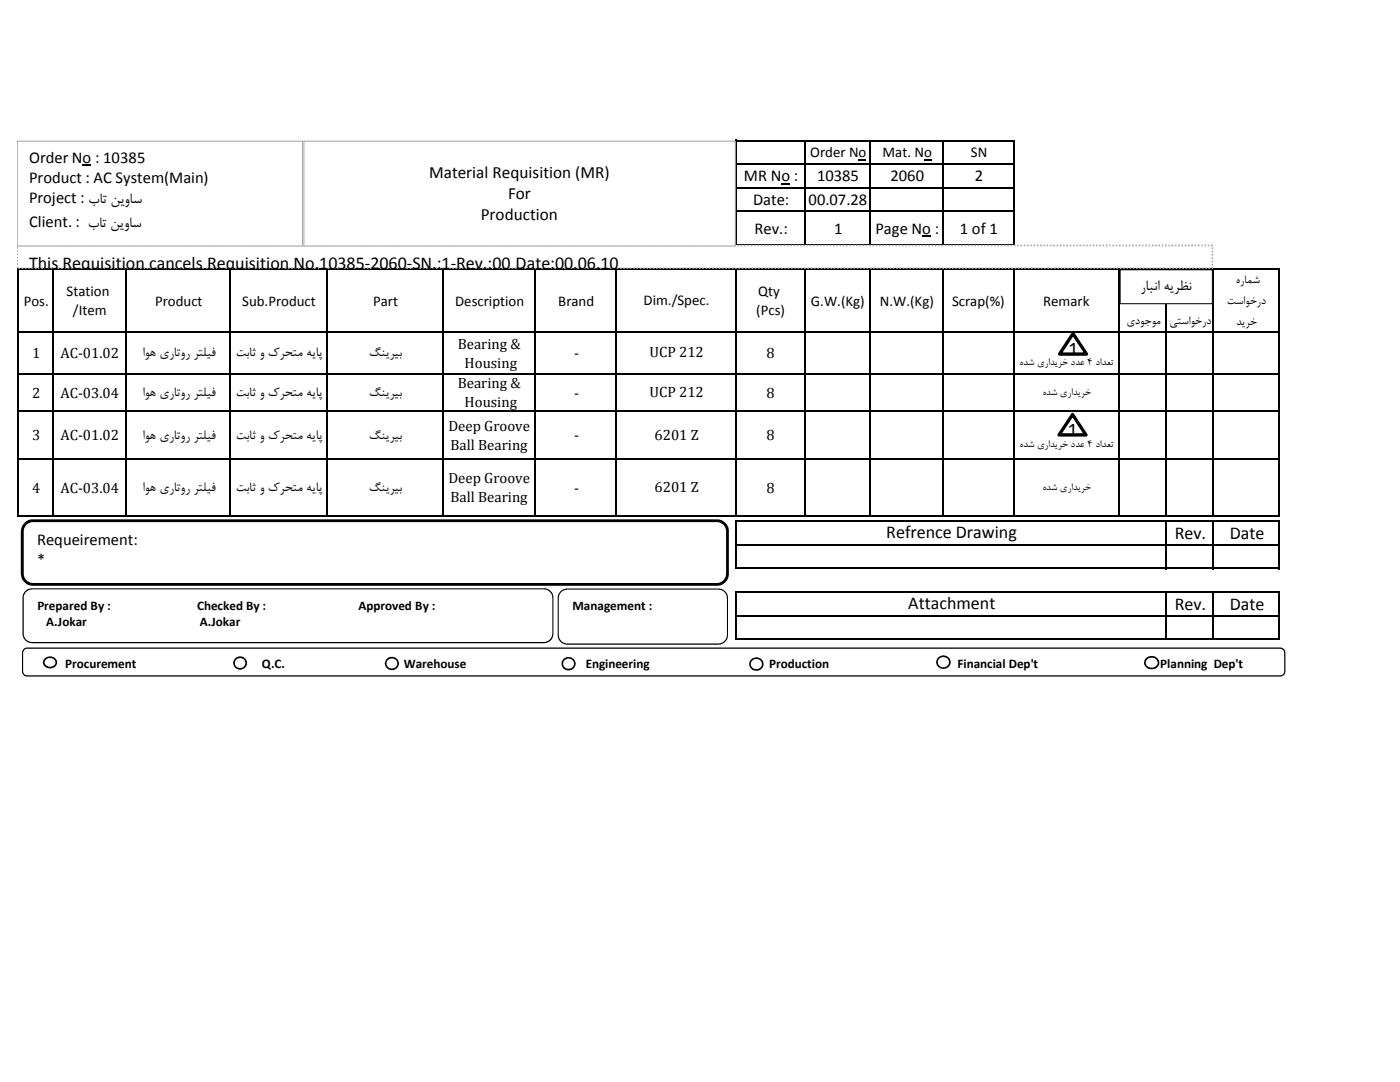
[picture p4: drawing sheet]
<svg xmlns="http://www.w3.org/2000/svg" width="279mm" height="216mm" viewBox="0 0 279 216" stroke-linecap="round" stroke-linejoin="round" font-family="sans-serif">
<path d="M156 36.6h1.7v.2h-1.7zM171.3 31.7h1.6v.3h-1.6zM184.4 31.7h1.6v.3h-1.6zM184.1 47h1.7v.2h-1.7z" fill="#000"/>
<g fill="none" stroke="#000" stroke-width=".3">
<path d="M146.9 27.9v21.2M147 28h55.4M147 32.7h55.4M147 37.4h55.4M160.7 28.2v20.9M173.7 28.2v20.9M188.2 28.2v20.9M202.3 28.2v74.8M3.6 53.5v49.5M3.7 53.7h251.8M10.6 53.8v49.2M25.2 53.8v49.2"/>
<path d="M46 53.8v49.2M65.2 53.8v49.2M88.4 53.8v49.2M106.8 53.8v49.2M123 53.8v49.2M146.9 53.8v49.2M147 42.1h55.4M147 49h55.4M160.7 53.8v49.2M173.7 53.8v49.2M188.2 53.8v49.2M223.4 53.8v49.2"/>
<path d="M232.7 53.8v49.2M242.1 53.8v49.2M255.3 53.8v49.2M3.7 66.3h251.8M3.7 74.5h251.8M3.7 82h251.8M3.7 91.6h251.8M3.7 102.9h251.8M146.9 103.9v9.7M146.9 118v9.7M147 104h108.5M147 108.7h108.5"/>
<path d="M147 113.4h108.5M147 118.1h108.5M232.7 104.2v9.4M232.7 118.3v9.4M242.1 104.2v9.4M242.1 118.3v9.4M255.3 104.2v9.4M255.3 118.3v9.4M147 122.8h108.5M147 127.5h108.5"/>
</g>
<path d="M3.4 49h238.5v4.5h-238.5z" fill="#fff"/>
<path d="M3.4 53.2h.2v.3h-.2zM3.4 52.5h.2v.4h-.2zM3.4 51.9h.2v.3h-.2zM3.4 51.2h.2v.4h-.2zM3.4 50.6h.2v.3h-.2zM3.4 49.9h.2v.3h-.2zM3.4 49.3h.2v.3h-.2zM3.5 48.8h.3v.3h-.3zM4.1 48.8h.4v.3h-.4zM4.8 48.8h.3v.3h-.3zM5.5 48.8h.3v.3h-.3zM6.1 48.8h.3v.3h-.3zM6.8 48.8h.3v.3h-.3zM7.5 48.8h.2v.3h-.2zM8.1 48.8h.3v.3h-.3zM8.8 48.8h.3v.3h-.3zM9.4 48.8h.3v.3h-.3zM10.1 48.8h.3v.3h-.3zM10.7 48.8h.3v.3h-.3zM11.4 48.8h.3v.3h-.3zM12 48.8h.4v.3h-.4zM12.7 48.8h.3v.3h-.3zM13.3 48.8h.4v.3h-.4zM14 48.8h.3v.3h-.3zM14.6 48.8h.4v.3h-.4zM15.3 48.8h.3v.3h-.3zM16 48.8h.3v.3h-.3zM16.6 48.8h.3v.3h-.3zM17.3 48.8h.3v.3h-.3zM17.9 48.8h.3v.3h-.3zM18.6 48.8h.3v.3h-.3zM19.3 48.8h.3v.3h-.3zM19.9 48.8h.3v.3h-.3zM20.6 48.8h.3v.3h-.3zM21.2 48.8h.3v.3h-.3zM21.9 48.8h.3v.3h-.3zM22.5 48.8h.4v.3h-.4zM23.2 48.8h.3v.3h-.3zM23.8 48.8h.4v.3h-.4zM24.5 48.8h.3v.3h-.3zM25.1 48.8h.4v.3h-.4zM25.8 48.8h.3v.3h-.3zM26.5 48.8h.3v.3h-.3zM27.1 48.8h.3v.3h-.3zM27.8 48.8h.3v.3h-.3zM28.4 48.8h.3v.3h-.3zM29.1 48.8h.3v.3h-.3zM29.8 48.8h.3v.3h-.3zM30.4 48.8h.3v.3h-.3zM31.1 48.8h.3v.3h-.3zM31.7 48.8h.3v.3h-.3zM32.4 48.8h.3v.3h-.3zM33 48.8h.4v.3h-.4zM33.7 48.8h.3v.3h-.3zM34.3 48.8h.4v.3h-.4zM35 48.8h.3v.3h-.3zM35.6 48.8h.4v.3h-.4zM36.3 48.8h.3v.3h-.3zM37 48.8h.3v.3h-.3zM37.6 48.8h.3v.3h-.3zM38.3 48.8h.3v.3h-.3zM38.9 48.8h.3v.3h-.3zM39.6 48.8h.3v.3h-.3zM40.3 48.8h.3v.3h-.3zM40.9 48.8h.3v.3h-.3zM41.6 48.8h.3v.3h-.3zM42.2 48.8h.3v.3h-.3zM42.9 48.8h.3v.3h-.3zM43.5 48.8h.4v.3h-.4zM44.2 48.8h.3v.3h-.3zM44.8 48.8h.4v.3h-.4zM45.5 48.8h.3v.3h-.3zM46.1 48.8h.4v.3h-.4zM46.8 48.8h.3v.3h-.3zM47.5 48.8h.3v.3h-.3zM48.1 48.8h.3v.3h-.3zM48.8 48.8h.3v.3h-.3zM49.4 48.8h.3v.3h-.3zM50.1 48.8h.3v.3h-.3zM50.8 48.8h.3v.3h-.3zM51.4 48.8h.3v.3h-.3zM52.1 48.8h.3v.3h-.3zM52.7 48.8h.3v.3h-.3zM53.4 48.8h.3v.3h-.3zM54 48.8h.4v.3h-.4zM54.7 48.8h.3v.3h-.3zM55.3 48.8h.4v.3h-.4zM56 48.8h.3v.3h-.3zM56.6 48.8h.4v.3h-.4zM57.3 48.8h.3v.3h-.3zM58 48.8h.3v.3h-.3zM58.6 48.8h.3v.3h-.3zM59.3 48.8h.3v.3h-.3zM59.9 48.8h.3v.3h-.3zM60.6 48.8h.3v.3h-.3zM61.3 48.8h.3v.3h-.3zM61.9 48.8h.3v.3h-.3zM62.6 48.8h.3v.3h-.3zM63.2 48.8h.3v.3h-.3zM63.9 48.8h.3v.3h-.3zM64.5 48.8h.4v.3h-.4zM65.2 48.8h.3v.3h-.3zM65.8 48.8h.4v.3h-.4zM66.5 48.8h.3v.3h-.3zM67.1 48.8h.4v.3h-.4zM67.8 48.8h.3v.3h-.3zM68.5 48.8h.3v.3h-.3zM69.1 48.8h.3v.3h-.3zM69.8 48.8h.3v.3h-.3zM70.4 48.8h.3v.3h-.3zM71.1 48.8h.3v.3h-.3zM71.8 48.8h.3v.3h-.3zM72.4 48.8h.3v.3h-.3zM73.1 48.8h.3v.3h-.3zM73.7 48.8h.3v.3h-.3zM74.4 48.8h.3v.3h-.3zM75 48.8h.4v.3h-.4zM75.7 48.8h.3v.3h-.3zM76.3 48.8h.4v.3h-.4zM77 48.8h.3v.3h-.3zM77.6 48.8h.4v.3h-.4zM78.3 48.8h.3v.3h-.3zM79 48.8h.3v.3h-.3zM79.6 48.8h.3v.3h-.3zM80.3 48.8h.3v.3h-.3zM80.9 48.8h.3v.3h-.3zM81.6 48.8h.3v.3h-.3zM82.3 48.8h.2v.3h-.2zM82.9 48.8h.3v.3h-.3zM83.6 48.8h.3v.3h-.3zM84.2 48.8h.3v.3h-.3zM84.9 48.8h.3v.3h-.3zM85.5 48.8h.4v.3h-.4zM86.2 48.8h.3v.3h-.3zM86.8 48.8h.4v.3h-.4zM87.5 48.8h.3v.3h-.3zM88.1 48.8h.4v.3h-.4zM88.8 48.8h.3v.3h-.3zM89.5 48.8h.3v.3h-.3zM90.1 48.8h.3v.3h-.3zM90.8 48.8h.3v.3h-.3zM91.4 48.8h.3v.3h-.3zM92.1 48.8h.3v.3h-.3zM92.8 48.8h.2v.3h-.2zM93.4 48.8h.3v.3h-.3zM94.1 48.8h.3v.3h-.3zM94.7 48.8h.3v.3h-.3zM95.4 48.8h.3v.3h-.3zM96 48.8h.4v.3h-.4zM96.7 48.8h.3v.3h-.3zM97.3 48.8h.4v.3h-.4zM98 48.8h.3v.3h-.3zM98.6 48.8h.4v.3h-.4zM99.3 48.8h.3v.3h-.3zM99.9 48.8h.4v.3h-.4zM100.6 48.8h.3v.3h-.3zM101.3 48.8h.3v.3h-.3zM101.9 48.8h.3v.3h-.3zM102.6 48.8h.3v.3h-.3zM103.3 48.8h.2v.3h-.2zM103.9 48.8h.3v.3h-.3zM104.6 48.8h.3v.3h-.3zM105.2 48.8h.3v.3h-.3zM105.9 48.8h.3v.3h-.3zM106.5 48.8h.3v.3h-.3zM107.2 48.8h.3v.3h-.3zM107.8 48.8h.4v.3h-.4zM108.5 48.8h.3v.3h-.3zM109.1 48.8h.4v.3h-.4zM109.8 48.8h.3v.3h-.3zM110.4 48.8h.4v.3h-.4zM111.1 48.8h.3v.3h-.3zM111.8 48.8h.3v.3h-.3zM112.4 48.8h.3v.3h-.3zM113.1 48.8h.3v.3h-.3zM113.7 48.8h.3v.3h-.3zM114.4 48.8h.3v.3h-.3zM115.1 48.8h.3v.3h-.3zM115.7 48.8h.3v.3h-.3zM116.4 48.8h.3v.3h-.3zM117 48.8h.3v.3h-.3zM117.7 48.8h.3v.3h-.3zM118.3 48.8h.4v.3h-.4zM119 48.8h.3v.3h-.3zM119.6 48.8h.4v.3h-.4zM120.3 48.8h.3v.3h-.3zM120.9 48.8h.4v.3h-.4zM121.6 48.8h.3v.3h-.3zM122.3 48.8h.3v.3h-.3zM122.9 48.8h.3v.3h-.3zM123.6 48.8h.3v.3h-.3zM124.2 48.8h.3v.3h-.3zM124.9 48.8h.3v.3h-.3zM125.6 48.8h.3v.3h-.3zM126.2 48.8h.3v.3h-.3zM126.9 48.8h.3v.3h-.3zM127.5 48.8h.3v.3h-.3zM128.2 48.8h.3v.3h-.3zM128.8 48.8h.4v.3h-.4zM129.5 48.8h.3v.3h-.3zM130.1 48.8h.4v.3h-.4zM130.8 48.8h.3v.3h-.3zM131.4 48.8h.4v.3h-.4zM132.1 48.8h.3v.3h-.3zM132.8 48.8h.3v.3h-.3zM133.4 48.8h.3v.3h-.3zM134.1 48.8h.3v.3h-.3zM134.7 48.8h.3v.3h-.3zM135.4 48.8h.3v.3h-.3zM136.1 48.8h.3v.3h-.3zM136.7 48.8h.3v.3h-.3zM137.4 48.8h.3v.3h-.3zM138 48.8h.3v.3h-.3zM138.7 48.8h.3v.3h-.3zM139.3 48.8h.4v.3h-.4zM140 48.8h.3v.3h-.3zM140.6 48.8h.4v.3h-.4zM141.3 48.8h.3v.3h-.3zM141.9 48.8h.4v.3h-.4zM142.6 48.8h.3v.3h-.3zM143.3 48.8h.3v.3h-.3zM143.9 48.8h.3v.3h-.3zM144.6 48.8h.3v.3h-.3zM145.2 48.8h.3v.3h-.3zM145.9 48.8h.3v.3h-.3zM146.6 48.8h.3v.3h-.3zM147.2 48.8h.3v.3h-.3zM147.9 48.8h.3v.3h-.3zM148.5 48.8h.3v.3h-.3zM149.2 48.8h.3v.3h-.3zM149.8 48.8h.4v.3h-.4zM150.5 48.8h.3v.3h-.3zM151.1 48.8h.4v.3h-.4zM151.8 48.8h.3v.3h-.3zM152.4 48.8h.4v.3h-.4zM153.1 48.8h.3v.3h-.3zM153.8 48.8h.3v.3h-.3zM154.4 48.8h.3v.3h-.3zM155.1 48.8h.3v.3h-.3zM155.7 48.8h.3v.3h-.3zM156.4 48.8h.3v.3h-.3zM157.1 48.8h.3v.3h-.3zM157.7 48.8h.3v.3h-.3zM158.4 48.8h.3v.3h-.3zM159 48.8h.3v.3h-.3zM159.7 48.8h.3v.3h-.3zM160.3 48.8h.4v.3h-.4zM161 48.8h.3v.3h-.3zM161.6 48.8h.4v.3h-.4zM162.3 48.8h.3v.3h-.3zM162.9 48.8h.4v.3h-.4zM163.6 48.8h.3v.3h-.3zM164.3 48.8h.3v.3h-.3zM164.9 48.8h.3v.3h-.3zM165.6 48.8h.3v.3h-.3zM166.2 48.8h.3v.3h-.3zM166.9 48.8h.3v.3h-.3zM167.6 48.8h.3v.3h-.3zM168.2 48.8h.3v.3h-.3zM168.9 48.8h.3v.3h-.3zM169.5 48.8h.3v.3h-.3zM170.2 48.8h.3v.3h-.3zM170.8 48.8h.4v.3h-.4zM171.5 48.8h.3v.3h-.3zM172.1 48.8h.4v.3h-.4zM172.8 48.8h.3v.3h-.3zM173.4 48.8h.4v.3h-.4zM174.1 48.8h.3v.3h-.3zM174.8 48.8h.3v.3h-.3zM175.4 48.8h.3v.3h-.3zM176.1 48.8h.3v.3h-.3zM176.7 48.8h.3v.3h-.3zM177.4 48.8h.3v.3h-.3zM178.1 48.8h.3v.3h-.3zM178.7 48.8h.3v.3h-.3zM179.4 48.8h.3v.3h-.3zM180 48.8h.3v.3h-.3zM180.7 48.8h.3v.3h-.3zM181.3 48.8h.4v.3h-.4zM182 48.8h.3v.3h-.3zM182.6 48.8h.4v.3h-.4zM183.3 48.8h.3v.3h-.3zM183.9 48.8h.4v.3h-.4zM184.6 48.8h.3v.3h-.3zM185.3 48.8h.3v.3h-.3zM185.9 48.8h.3v.3h-.3zM186.6 48.8h.3v.3h-.3zM187.2 48.8h.3v.3h-.3zM187.9 48.8h.3v.3h-.3zM188.6 48.8h.2v.3h-.2zM189.2 48.8h.3v.3h-.3zM189.9 48.8h.3v.3h-.3zM190.5 48.8h.3v.3h-.3zM191.2 48.8h.3v.3h-.3zM191.8 48.8h.4v.3h-.4zM192.5 48.8h.3v.3h-.3zM193.1 48.8h.4v.3h-.4zM193.8 48.8h.3v.3h-.3zM194.4 48.8h.4v.3h-.4zM195.1 48.8h.3v.3h-.3zM195.7 48.8h.4v.3h-.4zM196.4 48.8h.3v.3h-.3zM197.1 48.8h.3v.3h-.3zM197.7 48.8h.3v.3h-.3zM198.4 48.8h.3v.3h-.3zM199.1 48.8h.2v.3h-.2zM199.7 48.8h.3v.3h-.3zM200.4 48.8h.3v.3h-.3zM201 48.8h.3v.3h-.3zM201.7 48.8h.3v.3h-.3zM202.3 48.8h.3v.3h-.3zM203 48.8h.3v.3h-.3zM203.6 48.8h.4v.3h-.4zM204.3 48.8h.3v.3h-.3zM204.9 48.8h.4v.3h-.4zM205.6 48.8h.3v.3h-.3zM206.2 48.8h.4v.3h-.4zM206.9 48.8h.3v.3h-.3zM207.6 48.8h.3v.3h-.3zM208.2 48.8h.3v.3h-.3zM208.9 48.8h.3v.3h-.3zM209.5 48.8h.3v.3h-.3zM210.2 48.8h.3v.3h-.3zM210.9 48.8h.3v.3h-.3zM211.5 48.8h.3v.3h-.3zM212.2 48.8h.3v.3h-.3zM212.8 48.8h.3v.3h-.3zM213.5 48.8h.3v.3h-.3zM214.1 48.8h.4v.3h-.4zM214.8 48.8h.3v.3h-.3zM215.4 48.8h.4v.3h-.4zM216.1 48.8h.3v.3h-.3zM216.7 48.8h.4v.3h-.4zM217.4 48.8h.3v.3h-.3zM218.1 48.8h.3v.3h-.3zM218.7 48.8h.3v.3h-.3zM219.4 48.8h.3v.3h-.3zM220 48.8h.3v.3h-.3zM220.7 48.8h.3v.3h-.3zM221.4 48.8h.3v.3h-.3zM222 48.8h.3v.3h-.3zM222.7 48.8h.3v.3h-.3zM223.3 48.8h.3v.3h-.3zM224 48.8h.3v.3h-.3zM224.6 48.8h.4v.3h-.4zM225.3 48.8h.3v.3h-.3zM225.9 48.8h.4v.3h-.4zM226.6 48.8h.3v.3h-.3zM227.2 48.8h.4v.3h-.4zM227.9 48.8h.3v.3h-.3zM228.6 48.8h.3v.3h-.3zM229.2 48.8h.3v.3h-.3zM229.9 48.8h.3v.3h-.3zM230.5 48.8h.3v.3h-.3zM231.2 48.8h.3v.3h-.3zM231.9 48.8h.3v.3h-.3zM232.5 48.8h.3v.3h-.3zM233.2 48.8h.3v.3h-.3zM233.8 48.8h.3v.3h-.3zM234.5 48.8h.3v.3h-.3zM235.1 48.8h.4v.3h-.4zM235.8 48.8h.3v.3h-.3zM236.4 48.8h.4v.3h-.4zM237.1 48.8h.3v.3h-.3zM237.7 48.8h.4v.3h-.4zM238.4 48.8h.3v.3h-.3zM239.1 48.8h.3v.3h-.3zM239.7 48.8h.3v.3h-.3zM240.4 48.8h.3v.3h-.3zM241 48.8h.3v.3h-.3zM241.7 48.8l.4 .1v.2l-.3-.1 .1 .1h-.2zM241.8 49.4h.3v.3h-.3zM241.8 50h.3v.4h-.3zM241.8 50.7h.3v.3h-.3zM241.8 51.4h.3v.3h-.3zM241.8 52h.3v.3h-.3zM241.8 52.7h.3v.3h-.3zM241.8 53.3h.3v.3l-.2 .1v-.3l-.1 .1zM241.2 53.4h.3v.3h-.3zM240.5 53.4h.4v.3h-.4zM239.9 53.4h.3v.3h-.3zM239.2 53.4h.4v.3h-.4zM238.5 53.4h.4v.3h-.4zM237.9 53.4h.4v.3h-.4zM237.2 53.4h.4v.3h-.4zM236.6 53.4h.3v.3h-.3zM235.9 53.4h.4v.3h-.4zM235.3 53.4h.3v.3h-.3zM234.6 53.4h.3v.3h-.3zM234 53.4h.3v.3h-.3zM233.3 53.4h.3v.3h-.3zM232.7 53.4h.3v.3h-.3zM232 53.4h.3v.3h-.3zM231.4 53.4h.3v.3h-.3zM230.7 53.4h.3v.3h-.3zM230 53.4h.4v.3h-.4zM229.4 53.4h.3v.3h-.3zM228.7 53.4h.4v.3h-.4zM228 53.4h.4v.3h-.4zM227.4 53.4h.4v.3h-.4zM226.7 53.4h.4v.3h-.4zM226.1 53.4h.3v.3h-.3zM225.4 53.4h.4v.3h-.4zM224.8 53.4h.3v.3h-.3zM224.1 53.4h.4v.3h-.4zM223.5 53.4h.3v.3h-.3zM222.8 53.4h.3v.3h-.3zM222.2 53.4h.3v.3h-.3zM221.5 53.4h.3v.3h-.3zM220.9 53.4h.3v.3h-.3zM220.2 53.4h.3v.3h-.3zM219.5 53.4h.4v.3h-.4zM218.9 53.4h.3v.3h-.3zM218.2 53.4h.4v.3h-.4zM217.6 53.4h.3v.3h-.3zM216.9 53.4h.4v.3h-.4zM216.2 53.4h.4v.3h-.4zM215.6 53.4h.3v.3h-.3zM214.9 53.4h.4v.3h-.4zM214.3 53.4h.3v.3h-.3zM213.6 53.4h.4v.3h-.4zM213 53.4h.3v.3h-.3zM212.3 53.4h.3v.3h-.3zM211.7 53.4h.3v.3h-.3zM211 53.4h.3v.3h-.3zM210.4 53.4h.3v.3h-.3zM209.7 53.4h.3v.3h-.3zM209 53.4h.4v.3h-.4zM208.4 53.4h.3v.3h-.3zM207.7 53.4h.4v.3h-.4zM207.1 53.4h.3v.3h-.3zM206.4 53.4h.4v.3h-.4zM205.7 53.4h.4v.3h-.4zM205.1 53.4h.3v.3h-.3zM204.4 53.4h.4v.3h-.4zM203.8 53.4h.3v.3h-.3zM203.1 53.4h.4v.3h-.4zM202.5 53.4h.3v.3h-.3zM201.8 53.4h.3v.3h-.3zM201.2 53.4h.3v.3h-.3zM200.5 53.4h.3v.3h-.3zM199.9 53.4h.3v.3h-.3zM199.2 53.4h.3v.3h-.3zM198.5 53.4h.4v.3h-.4zM197.9 53.4h.3v.3h-.3zM197.2 53.4h.4v.3h-.4zM196.6 53.4h.3v.3h-.3zM195.9 53.4h.4v.3h-.4zM195.2 53.4h.4v.3h-.4zM194.6 53.4h.3v.3h-.3zM193.9 53.4h.4v.3h-.4zM193.3 53.4h.3v.3h-.3zM192.6 53.4h.4v.3h-.4zM192 53.4h.3v.3h-.3zM191.3 53.4h.3v.3h-.3zM190.7 53.4h.3v.3h-.3zM190 53.4h.3v.3h-.3zM189.4 53.4h.3v.3h-.3zM188.7 53.4h.3v.3h-.3zM188 53.4h.4v.3h-.4zM187.4 53.4h.3v.3h-.3zM186.7 53.4h.4v.3h-.4zM186.1 53.4h.3v.3h-.3zM185.4 53.4h.4v.3h-.4zM184.7 53.4h.4v.3h-.4zM184.1 53.4h.3v.3h-.3zM183.4 53.4h.4v.3h-.4zM182.8 53.4h.3v.3h-.3zM182.1 53.4h.4v.3h-.4zM181.5 53.4h.3v.3h-.3zM180.8 53.4h.3v.3h-.3zM180.2 53.4h.3v.3h-.3zM179.5 53.4h.3v.3h-.3zM178.9 53.4h.3v.3h-.3zM178.2 53.4h.3v.3h-.3zM177.5 53.4h.4v.3h-.4zM176.9 53.4h.3v.3h-.3zM176.2 53.4h.4v.3h-.4zM175.6 53.4h.3v.3h-.3zM174.9 53.4h.4v.3h-.4zM174.2 53.4h.4v.3h-.4zM173.6 53.4h.3v.3h-.3zM172.9 53.4h.4v.3h-.4zM172.3 53.4h.3v.3h-.3zM171.6 53.4h.4v.3h-.4zM171 53.4h.3v.3h-.3zM170.3 53.4h.3v.3h-.3zM169.7 53.4h.3v.3h-.3zM169 53.4h.3v.3h-.3zM168.4 53.4h.3v.3h-.3zM167.7 53.4h.3v.3h-.3zM167 53.4h.4v.3h-.4zM166.4 53.4h.3v.3h-.3zM165.7 53.4h.4v.3h-.4zM165.1 53.4h.3v.3h-.3zM164.4 53.4h.4v.3h-.4zM163.7 53.4h.4v.3h-.4zM163.1 53.4h.3v.3h-.3zM162.4 53.4h.4v.3h-.4zM161.8 53.4h.3v.3h-.3zM161.1 53.4h.4v.3h-.4zM160.5 53.4h.3v.3h-.3zM159.8 53.4h.3v.3h-.3zM159.2 53.4h.3v.3h-.3zM158.5 53.4h.3v.3h-.3zM157.9 53.4h.3v.3h-.3zM157.2 53.4h.3v.3h-.3zM156.5 53.4h.4v.3h-.4zM155.9 53.4h.3v.3h-.3zM155.2 53.4h.4v.3h-.4zM154.6 53.4h.3v.3h-.3zM153.9 53.4h.4v.3h-.4zM153.2 53.4h.4v.3h-.4zM152.6 53.4h.4v.3h-.4zM151.9 53.4h.4v.3h-.4zM151.3 53.4h.3v.3h-.3zM150.6 53.4h.4v.3h-.4zM150 53.4h.3v.3h-.3zM149.3 53.4h.3v.3h-.3zM148.7 53.4h.3v.3h-.3zM148 53.4h.3v.3h-.3zM147.4 53.4h.3v.3h-.3zM146.7 53.4h.3v.3h-.3zM146 53.4h.4v.3h-.4zM145.4 53.4h.3v.3h-.3zM144.7 53.4h.4v.3h-.4zM144.1 53.4h.3v.3h-.3zM143.4 53.4h.4v.3h-.4zM142.7 53.4h.4v.3h-.4zM142.1 53.4h.4v.3h-.4zM141.4 53.4h.4v.3h-.4zM140.8 53.4h.3v.3h-.3zM140.1 53.4h.4v.3h-.4zM139.5 53.4h.3v.3h-.3zM138.8 53.4h.3v.3h-.3zM138.2 53.4h.3v.3h-.3zM137.5 53.4h.3v.3h-.3zM136.9 53.4h.3v.3h-.3zM136.2 53.4h.3v.3h-.3zM135.6 53.4h.3v.3h-.3zM134.9 53.4h.3v.3h-.3zM134.2 53.4h.4v.3h-.4zM133.6 53.4h.3v.3h-.3zM132.9 53.4h.4v.3h-.4zM132.2 53.4h.4v.3h-.4zM131.6 53.4h.4v.3h-.4zM130.9 53.4h.4v.3h-.4zM130.3 53.4h.3v.3h-.3zM129.6 53.4h.4v.3h-.4zM129 53.4h.3v.3h-.3zM128.3 53.4h.4v.3h-.4zM127.7 53.4h.3v.3h-.3zM127 53.4h.3v.3h-.3zM126.4 53.4h.3v.3h-.3zM125.7 53.4h.3v.3h-.3zM125.1 53.4h.3v.3h-.3zM124.4 53.4h.3v.3h-.3zM123.7 53.4h.4v.3h-.4zM123.1 53.4h.3v.3h-.3zM122.4 53.4h.4v.3h-.4zM121.8 53.4h.3v.3h-.3zM121.1 53.4h.4v.3h-.4zM120.4 53.4h.4v.3h-.4zM119.8 53.4h.3v.3h-.3zM119.1 53.4h.4v.3h-.4zM118.5 53.4h.3v.3h-.3zM117.8 53.4h.4v.3h-.4zM117.2 53.4h.3v.3h-.3zM116.5 53.4h.3v.3h-.3zM115.9 53.4h.3v.3h-.3zM115.2 53.4h.3v.3h-.3zM114.6 53.4h.3v.3h-.3zM113.9 53.4h.3v.3h-.3zM113.2 53.4h.4v.3h-.4zM112.6 53.4h.3v.3h-.3zM111.9 53.4h.4v.3h-.4zM111.3 53.4h.3v.3h-.3zM110.6 53.4h.4v.3h-.4zM109.9 53.4h.4v.3h-.4zM109.3 53.4h.3v.3h-.3zM108.6 53.4h.4v.3h-.4zM108 53.4h.3v.3h-.3zM107.3 53.4h.4v.3h-.4zM106.7 53.4h.3v.3h-.3zM106 53.4h.3v.3h-.3zM105.4 53.4h.3v.3h-.3zM104.7 53.4h.3v.3h-.3zM104.1 53.4h.3v.3h-.3zM103.4 53.4h.3v.3h-.3zM102.7 53.4h.4v.3h-.4zM102.1 53.4h.3v.3h-.3zM101.4 53.4h.4v.3h-.4zM100.8 53.4h.3v.3h-.3zM100.1 53.4h.4v.3h-.4zM99.4 53.4h.4v.3h-.4zM98.8 53.4h.3v.3h-.3zM98.1 53.4h.4v.3h-.4zM97.5 53.4h.3v.3h-.3zM96.8 53.4h.4v.3h-.4zM96.2 53.4h.3v.3h-.3zM95.5 53.4h.3v.3h-.3zM94.9 53.4h.3v.3h-.3zM94.2 53.4h.3v.3h-.3zM93.6 53.4h.3v.3h-.3zM92.9 53.4h.3v.3h-.3zM92.2 53.4h.4v.3h-.4zM91.6 53.4h.3v.3h-.3zM90.9 53.4h.4v.3h-.4zM90.3 53.4h.3v.3h-.3zM89.6 53.4h.4v.3h-.4zM88.9 53.4h.4v.3h-.4zM88.3 53.4h.3v.3h-.3zM87.6 53.4h.4v.3h-.4zM87 53.4h.3v.3h-.3zM86.3 53.4h.4v.3h-.4zM85.7 53.4h.3v.3h-.3zM85 53.4h.3v.3h-.3zM84.4 53.4h.3v.3h-.3zM83.7 53.4h.3v.3h-.3zM83.1 53.4h.3v.3h-.3zM82.4 53.4h.3v.3h-.3zM81.7 53.4h.4v.3h-.4zM81.1 53.4h.3v.3h-.3zM80.4 53.4h.4v.3h-.4zM79.8 53.4h.3v.3h-.3zM79.1 53.4h.4v.3h-.4zM78.4 53.4h.4v.3h-.4zM77.8 53.4h.3v.3h-.3zM77.1 53.4h.4v.3h-.4zM76.5 53.4h.3v.3h-.3zM75.8 53.4h.4v.3h-.4zM75.2 53.4h.3v.3h-.3zM74.5 53.4h.3v.3h-.3zM73.9 53.4h.3v.3h-.3zM73.2 53.4h.3v.3h-.3zM72.6 53.4h.3v.3h-.3zM71.9 53.4h.3v.3h-.3zM71.2 53.4h.4v.3h-.4zM70.6 53.4h.3v.3h-.3zM69.9 53.4h.4v.3h-.4zM69.3 53.4h.3v.3h-.3zM68.6 53.4h.4v.3h-.4zM67.9 53.4h.4v.3h-.4zM67.3 53.4h.3v.3h-.3zM66.6 53.4h.4v.3h-.4zM66 53.4h.3v.3h-.3zM65.3 53.4h.4v.3h-.4zM64.7 53.4h.3v.3h-.3zM64 53.4h.3v.3h-.3zM63.4 53.4h.3v.3h-.3zM62.7 53.4h.3v.3h-.3zM62.1 53.4h.3v.3h-.3zM61.4 53.4h.3v.3h-.3zM60.7 53.4h.4v.3h-.4zM60.1 53.4h.3v.3h-.3zM59.4 53.4h.4v.3h-.4zM58.8 53.4h.3v.3h-.3zM58.1 53.4h.4v.3h-.4zM57.4 53.4h.4v.3h-.4zM56.8 53.4h.3v.3h-.3zM56.1 53.4h.4v.3h-.4zM55.5 53.4h.3v.3h-.3zM54.8 53.4h.4v.3h-.4zM54.2 53.4h.3v.3h-.3zM53.5 53.4h.3v.3h-.3zM52.9 53.4h.3v.3h-.3zM52.2 53.4h.3v.3h-.3zM51.6 53.4h.3v.3h-.3zM50.9 53.4h.3v.3h-.3zM50.2 53.4h.4v.3h-.4zM49.6 53.4h.3v.3h-.3zM48.9 53.4h.4v.3h-.4zM48.3 53.4h.3v.3h-.3zM47.6 53.4h.4v.3h-.4zM46.9 53.4h.4v.3h-.4zM46.3 53.4h.4v.3h-.4zM45.6 53.4h.4v.3h-.4zM45 53.4h.3v.3h-.3zM44.3 53.4h.4v.3h-.4zM43.7 53.4h.3v.3h-.3zM43 53.4h.3v.3h-.3zM42.4 53.4h.3v.3h-.3zM41.7 53.4h.3v.3h-.3zM41.1 53.4h.3v.3h-.3zM40.4 53.4h.3v.3h-.3zM39.8 53.4h.3v.3h-.3zM39.1 53.4h.3v.3h-.3zM38.4 53.4h.4v.3h-.4zM37.8 53.4h.3v.3h-.3zM37.1 53.4h.4v.3h-.4zM36.4 53.4h.4v.3h-.4zM35.8 53.4h.4v.3h-.4zM35.1 53.4h.4v.3h-.4zM34.5 53.4h.3v.3h-.3zM33.8 53.4h.4v.3h-.4zM33.2 53.4h.3v.3h-.3zM32.5 53.4h.4v.3h-.4zM31.9 53.4h.3v.3h-.3zM31.2 53.4h.3v.3h-.3zM30.6 53.4h.3v.3h-.3zM29.9 53.4h.3v.3h-.3zM29.3 53.4h.3v.3h-.3zM28.6 53.4h.3v.3h-.3zM27.9 53.4h.4v.3h-.4zM27.3 53.4h.3v.3h-.3zM26.6 53.4h.4v.3h-.4zM26 53.4h.3v.3h-.3zM25.3 53.4h.4v.3h-.4zM24.6 53.4h.4v.3h-.4zM24 53.4h.3v.3h-.3zM23.3 53.4h.4v.3h-.4zM22.7 53.4h.3v.3h-.3zM22 53.4h.4v.3h-.4zM21.4 53.4h.3v.3h-.3zM20.7 53.4h.3v.3h-.3zM20.1 53.4h.3v.3h-.3zM19.4 53.4h.3v.3h-.3zM18.8 53.4h.3v.3h-.3zM18.1 53.4h.3v.3h-.3zM17.4 53.4h.4v.3h-.4zM16.8 53.4h.3v.3h-.3zM16.1 53.4h.4v.3h-.4zM15.5 53.4h.3v.3h-.3zM14.8 53.4h.4v.3h-.4zM14.1 53.4h.4v.3h-.4zM13.5 53.4h.3v.3h-.3zM12.8 53.4h.4v.3h-.4zM12.2 53.4h.3v.3h-.3zM11.5 53.4h.4v.3h-.4zM10.9 53.4h.3v.3h-.3zM10.2 53.4h.3v.3h-.3zM9.6 53.4h.3v.3h-.3zM8.9 53.4h.3v.3h-.3zM8.3 53.4h.3v.3h-.3zM7.6 53.4h.3v.3h-.3zM6.9 53.4h.4v.3h-.4zM6.3 53.4h.3v.3h-.3zM5.6 53.4h.4v.3h-.4zM5 53.4h.3v.3h-.3zM4.3 53.4h.4v.3h-.4zM3.6 53.4h.4v.3h-.4z" fill="#a6a6a6"/>
<path d="M3.4 28.2h57v20.9h-57z" fill="#fff"/>
<path d="M3.4 28.1h57.1v21.1h-57.1zM3.4 28.3l.2-.1v20.9l-.2-.1h57l-.1 .1v-20.9l.1 .1z" fill="#a6a6a6"/>
<path d="M16.5 32.9h1.7v.2h-1.7z" fill="#000"/>
<path d="M60.6 28.2h86.1v20.9h-86.1z" fill="#fff"/>
<path d="M60.6 28.1h86.1l.2 .1v20.9l-.2 .1h-86.1zM60.6 28.3l.1-.1v20.9l-.1-.1h86.1l-.1 .1v-20.9l.1 .1z" fill="#a6a6a6"/>
<path d="M223.5 53.8h18.4v6.8h-18.4z" fill="#fff"/>
<path d="M223.4 53.7h18.5l.2 .1-.1 6.9h-18.5l-.1-.1zM223.6 53.8v6.8l-.1-.1h18.4v.1v-6.8v.1h-18.4z" fill="#000"/>
<path d="M5.1 104.5l.9-.5 .6-.1h136.4a2.12 2.12 0 0 1 2.2 2.1v8.5a2.1 2.1 0 0 1-2.2 2.1h-136.4a2.12 2.12 0 0 1-2.2-2.1v-8.5l.1-.6z" fill-rule="evenodd" fill="#fff"/>
<path d="M4.9 104.3l.7-.5 .7-.2h137a2.44 2.44 0 0 1 2.2 2.1v9a2.44 2.44 0 0 1-2.2 2.2h-137a2.45 2.45 0 0 1-2.2-2.4v-8.5a2.42 2.42 0 0 1 .8-1.7zM5.2 104.7l-.5 1.1v8.9l.2 .5 .4 .6 .7 .4 .6 .1h136.7l.6-.2 .5-.3 .4-.7 .1-.6v-8.7l-.2-.6-.3-.5-1.1-.5h-136.9l-.7 .2z" fill="#000"/>
<path d="M5.1 118l.8-.5h.5h102.1a1.77 1.77 0 0 1 1.8 1.8v7.1a1.76 1.76 0 0 1-1.8 1.8h-102.1a1.79 1.79 0 0 1-1.8-1.8v-7.1l.1-.5z" fill-rule="evenodd" fill="#fff"/>
<path d="M5 117.9l.6-.4 .6-.1h102.7l.7 .3 .6 .5 .2 .9v7.5a1.89 1.89 0 0 1-1.9 1.8h-102.1a1.95 1.95 0 0 1-1.9-2v-7.3l.1-.6zM5.2 118.1l-.5 .9v7.7l.5 .9 1 .5h102.5l1-.5 .5-.7v-.5v-7.4l-.3-.7-.4-.4-1-.3h-102.1l-.6 .1z" fill="#000"/>
<path d="M111.9 118.1l.9-.5 .4-.1h30.1a1.84 1.84 0 0 1 1.9 1.9v7.3a1.83 1.83 0 0 1-1.9 1.8h-30.1a1.87 1.87 0 0 1-1.8-1.8v-7.3v-.5z" fill-rule="evenodd" fill="#fff"/>
<path d="M111.8 118l.7-.4 .5-.2 30.9 .1a1.86 1.86 0 0 1 1.4 1.7l-.1 7.9a1.86 1.86 0 0 1-1.3 1.5l-30.7 .1a2.07 2.07 0 0 1-1.8-1.2l-.1-.6v-7.9zM112 118.2l-.4 .5-.1 .7v7.3l.3 .9 .5 .5 .4 .2 30.6 .1 1-.3 .7-.9v-8.2l-.4-.8-.9-.5-30.5-.1-.6 .2z" fill="#000"/>
<path d="M4.8 129.6l.6-.3h250.1a.94 .94 0 0 1 .9 1v3.6a.94 .94 0 0 1-.9 1h-250.1a.94 .94 0 0 1-.9-1v-3.6z" fill-rule="evenodd" fill="#fff"/>
<path d="M4.7 129.5l.5-.3h250.5a1.15 1.15 0 0 1 .8 1v3.7a1.04 1.04 0 0 1-.8 1.1h-250.5a1.04 1.04 0 0 1-.8-1v-4zM4.7 129.8l-.1 .5v3.6l.1 .5 .5 .3h250.5l.3-.2 .3-.4v-4l-.3-.4-.3-.2h-250.5z" fill="#000"/>
<path d="M9 131.6a1.18 1.18 0 0 1 1.6-.4 1.18 1.18 0 0 1 .4 1.6 1.24 1.24 0 0 1-1.5 .3 1.24 1.24 0 0 1-.7-1.3z" fill-rule="evenodd" fill="#fff"/>
<path d="M8.8 131.5l.6-.4 .9-.1a1.25 1.25 0 0 1 1.1 1.4 1.54 1.54 0 0 1-2.7 .3l-.1-.5zM9.1 131.7l-.2 .5 .1 .3 .5 .5h.9l.6-.5v-.7l-.6-.4h-.9z" fill="#000"/>
<circle cx="47.9" cy="132.3" r="1.19" fill="#fff"/>
<path d="M46.5 132.3a1.36 1.36 0 0 1 2.7 0 1.36 1.36 0 0 1-2.7 0zM46.9 132.3a1.05 1.05 0 0 0 2.1 0 1.05 1.05 0 0 0-2.1 0z" fill="#000"/>
<circle cx="78.2" cy="132.4" r="1.21" fill="#fff"/>
<path d="M76.8 132.4a1.37 1.37 0 0 1 2.7 0 1.37 1.37 0 0 1-2.7 0zM77.5 131.7l-.4 .5v.4l.3 .5 .8 .3 .5-.1 .4-.3 .2-.8-.3-.5-.6-.3h-.6z" fill="#000"/>
<path d="M228.7 131.5a1.44 1.44 0 0 1 1.5-.4 1.44 1.44 0 0 1 1 1.1 1.35 1.35 0 0 1-1.5 1.2 1.35 1.35 0 0 1-1.2-1.6z" fill-rule="evenodd" fill="#fff"/>
<path d="M228.6 131.5l.6-.5h1.3l.8 .7 .1 .5-.1 .6a1.56 1.56 0 0 1-1.8 .7 1.56 1.56 0 0 1-1.2-1.5zM229 131.5l-.4 .5v.4l.6 .7 .9 .1 .7-.4 .2-.8-.5-.6-.9-.2z" fill="#000"/>
<circle cx="113.4" cy="132.4" r="1.22" fill="#fff"/>
<path d="M112.1 132.4a1.38 1.38 0 0 1 2.7 0 1.38 1.38 0 0 1-2.7 0zM112.4 132.4a1.06 1.06 0 0 0 2.1 0 1.06 1.06 0 0 0-2.1 0z" fill="#000"/>
<path d="M187.2 131.4a1.27 1.27 0 0 1 1.9-.2 1.27 1.27 0 0 1 0 1.9 1.27 1.27 0 0 1-1.9-.3 1.1 1.1 0 0 1 0-1.4z" fill-rule="evenodd" fill="#fff"/>
<path d="M187.2 131.2a1.41 1.41 0 0 1 2-.1 1.41 1.41 0 0 1 .1 2 1.66 1.66 0 0 1-1.6 .3 1.31 1.31 0 0 1-.8-1.8zM187.2 132.1a1.08 1.08 0 0 0 2.1 0 1.08 1.08 0 0 0-2.1 0z" fill="#000"/>
<circle cx="150.9" cy="132.5" r="1.22" fill="#fff"/>
<path d="M149.5 132.5a1.4 1.4 0 0 1 2.8 0 1.4 1.4 0 0 1-2.8 0zM150.2 131.8l-.4 .7 .4 .7 .5 .3h.5l.6-.3 .3-.5v-.4l-.3-.5-.6-.3h-.5z" fill="#000"/>
<path d="M214.2 66.6l2.6 4.1h-5.3z" fill="#fff"/>
<path d="M213.9 66.4l.3-.1 .2 .1 2.7 4v.4l-.1 .1-5.5 .1-.3-.2v-.4zM213.9 66.8h.5l-2.6 4-.3-.5h5.3l-.2 .5z" fill="#000"/>
<path d="M214 82.7l2.7 4.1h-5.3z" fill="#fff"/>
<path d="M213.9 82.4l.4 .2 2.7 4a.34 .34 0 0 1-.3 .5h-5.3a.34 .34 0 0 1-.3-.5zM213.8 82.9h.5l-2.7 4.1-.2-.6h5.3l-.2 .6z" fill="#000"/>
<g font-size="3.6">
<text x="5.8" y="53.6">This Requisition cancels Requisition No.10385‐2060‐SN.:1‐Rev.:00 Date:00.06.10</text>
<text x="213.1" y="70.8">1</text>
<text x="213" y="87">1</text>
<text x="176.9" y="107.4">Refrence Drawing</text>
<text x="234.4" y="107.6">Rev.</text>
<text x="245.4" y="107.6">Date</text>
<text x="181.3" y="121.5">Attachment</text>
<text x="234.4" y="121.7">Rev.</text>
<text x="245.4" y="121.7">Date</text>
</g>
<g font-size="3.4">
<text x="85.6" y="35.6">Material Requisition (MR)</text>
<text x="101.4" y="39.8">For</text>
<text x="95.9" y="44">Production</text>
</g>
<g font-size="3.3">
<text x="5.8" y="32.5">Order No : 10385</text>
<text x="5.8" y="40.5">Project : بات نيواس</text>
<text x="5.8" y="36.4">Product : AC System(Main)</text>
<text x="148.5" y="36.2">MR No :</text>
<text x="150.3" y="40.9">Date:</text>
<text x="161.4" y="40.9">00.07.28</text>
<text x="163.1" y="36.2">10385</text>
<text x="177.7" y="36.2">2060</text>
<text x="194.6" y="36.2">2</text>
<text x="5.8" y="45.4">Client. : بات نيواس</text>
<text x="150.6" y="46.7">Rev.:</text>
<text x="166.5" y="46.7">1</text>
<text x="174.7" y="46.7">Page No :</text>
<text x="191.6" y="46.7">1 of 1</text>
<text x="227.5" y="57.9">رابان ه</text>
<text x="233.6" y="57.9">يرظن</text>
<text x="7.4" y="108.8">Requeirement:</text>
<text x="7.4" y="112.8">*</text>
</g>
<g font-size="3">
<text x="161.7" y="31.4">Order No</text>
<text x="176.1" y="31.4">Mat. No</text>
<text x="193.8" y="31.4">SN</text>
<text x="13.3" y="59">Station</text>
<text x="151.3" y="59">Qty</text>
<text x="4.7" y="61">Pos.</text>
<text x="14.6" y="62.9">/Item</text>
<text x="30.9" y="61">Product</text>
<text x="48.3" y="61">Sub.Product</text>
<text x="74.5" y="61">Part</text>
<text x="90.8" y="61">Description</text>
<text x="111.4" y="61">Brand</text>
<text x="128.4" y="60.8">Dim./Spec.</text>
<text x="150.9" y="63">(Pcs)</text>
<text x="161.8" y="61">G.W.(Kg)</text>
<text x="175.6" y="61">N.W.(Kg)</text>
<text x="190" y="61">Scrap(%)</text>
<text x="208.2" y="61">Remark</text>
<text x="6.4" y="71.5">1</text>
<text x="12.1" y="71.5">AC‐01.02</text>
<text x="28.4" y="71.1">اوه يراتور رتليف</text>
<text x="47.1" y="71.1">تاب ث و كرحتم هياپ</text>
<text x="73.6" y="71.1">گنيريب</text>
<text x="91.4" y="69.6">Bearing &amp;</text>
<text x="114.6" y="71.5">‐</text>
<text x="129.6" y="71.3">UCP 212</text>
<text x="153" y="71.5">8</text>
<text x="91.4" y="77.5">Bearing &amp;</text>
<text x="92.7" y="73.4">Housing</text>
<text x="6.4" y="79.3">2</text>
<text x="12.1" y="79.3">AC‐03.04</text>
<text x="28.4" y="79">اوه يراتور رتليف</text>
<text x="47.1" y="79">تاب ث و كرحتم هياپ</text>
<text x="73.6" y="79">گنيريب</text>
<text x="92.7" y="81.3">Housing</text>
<text x="114.6" y="79.3">‐</text>
<text x="129.6" y="79.2">UCP 212</text>
<text x="153" y="79.3">8</text>
<text x="6.4" y="87.9">3</text>
<text x="12.1" y="87.9">AC‐01.02</text>
<text x="28.4" y="87.5">اوه يراتور رتليف</text>
<text x="47.1" y="87.5">تاب ث و كرحتم هياپ</text>
<text x="73.6" y="87.5">گنيريب</text>
<text x="89.5" y="86">Deep Groove</text>
<text x="89.9" y="89.8">Ball Bearing</text>
<text x="114.6" y="87.9">‐</text>
<text x="130.6" y="87.8">6201 Z</text>
<text x="153" y="87.9">8</text>
<text x="6.4" y="98.3">4</text>
<text x="12.1" y="98.3">AC‐03.04</text>
<text x="28.4" y="97.9">اوه يراتور رتليف</text>
<text x="47.1" y="97.9">تاب ث و كرحتم هياپ</text>
<text x="73.6" y="97.9">گنيريب</text>
<text x="89.5" y="96.4">Deep Groove</text>
<text x="89.9" y="100.2">Ball Bearing</text>
<text x="114.6" y="98.3">‐</text>
<text x="130.6" y="98.2">6201 Z</text>
<text x="153" y="98.3">8</text>
</g>
<g font-size="2.6">
<text x="246.6" y="56.4">هرامش</text>
<text x="224.8" y="64.6">يدوجوم</text>
<text x="233.4" y="64.6">يتساوخرد</text>
<text x="244.8" y="60.6">تساوخرد</text>
<text x="246.7" y="64.8">ديرخ</text>
<text x="7.5" y="121.7">Prepared By :</text>
<text x="9.2" y="124.9">A.Jokar</text>
<text x="39.3" y="121.7">Checked By :</text>
<text x="39.9" y="124.9">A.Jokar</text>
<text x="71.5" y="121.7">Approved By :</text>
<text x="114.3" y="121.8">Management :</text>
<text x="13" y="133.3">Procurement</text>
<text x="52.3" y="133.3">Q.C.</text>
<text x="80.6" y="133.3">Warehouse</text>
<text x="116.9" y="133.3">Engineering</text>
<text x="153.5" y="133.3">Production</text>
<text x="191.1" y="133.3">Financial Dep't</text>
<text x="231.6" y="133.3">Planning Dep't</text>
</g>
<g font-size="2.3">
<text x="203.5" y="72.8">هدش يراديرخ ددع 4 دادعت</text>
<text x="208" y="78.8">هدش يراديرخ</text>
<text x="203.5" y="89.2">هدش يراديرخ ددع 4 دادعت</text>
<text x="208" y="97.7">هدش يراديرخ</text>
</g>
</svg>
